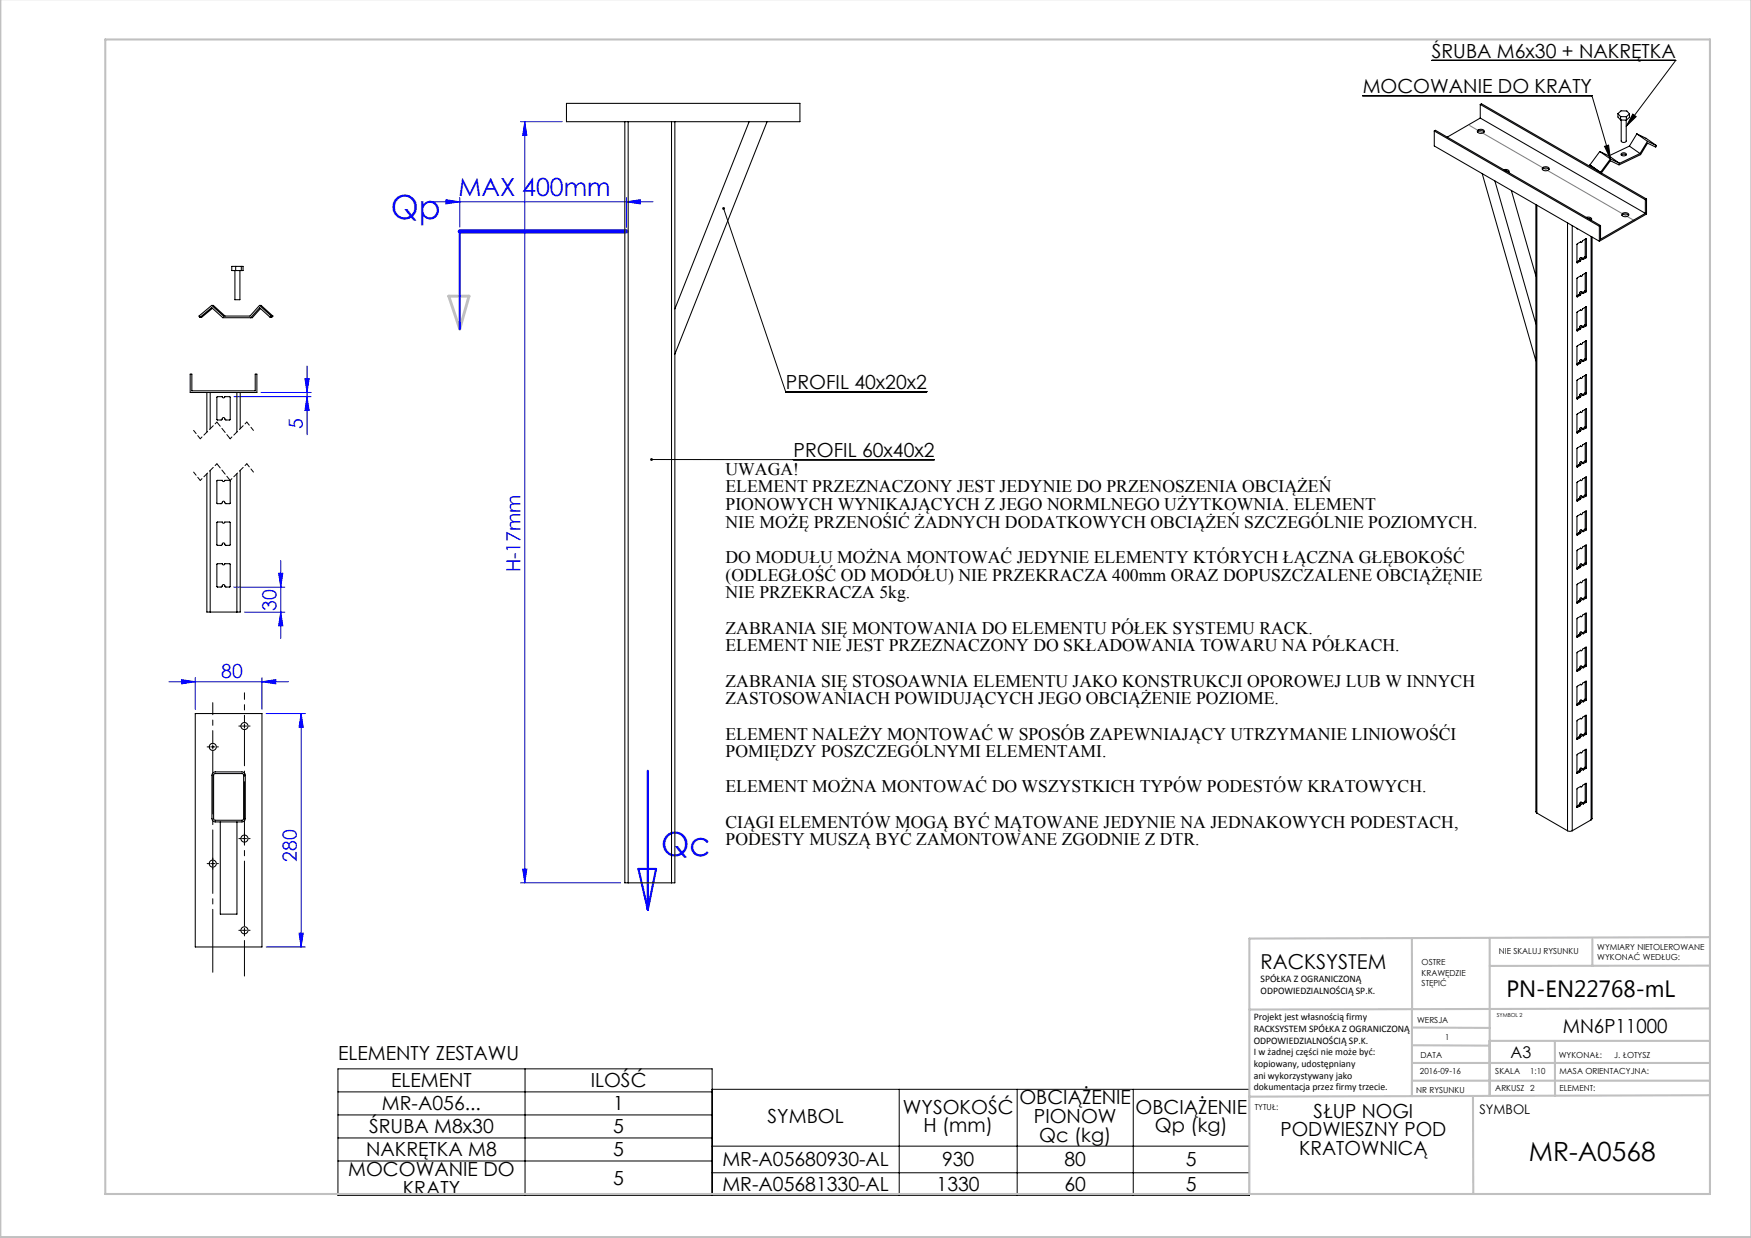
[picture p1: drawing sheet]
<svg xmlns="http://www.w3.org/2000/svg" width="420mm" height="297mm" viewBox="0 0 420 297" stroke-linecap="round" stroke-linejoin="round" font-family="sans-serif">
<g fill="none" stroke="#00f" stroke-width=".24">
<path d="M124.9 29.2h10M125.9 29.2v182.6M125.9 29.2l.5 3.3h-1zM103.9 48.4h52.7M107 47.9l3.3 .5-3.3 .5zM110.3 47.4v7.1M150.3 48.4l3.3-.5v1zM150.3 47.4v7.1M56.1 95.2h18.5M62.6 94.2h12M73.1 90.9h1.1l-.6 3.3zM73.6 95.2l.6 3.3h-1.1z"/>
<path d="M73.6 87.8v16.5M66.8 137.5h1l-.5 3.3zM67.3 134.5v18.7M56.1 140.8h12.2M58.6 146.8h9.7M67.3 146.8l.5 3.3h-1zM40.5 163.6h28.7M43.5 163l3.3 .6-3.3 .5zM46.8 162.6v7.6M62.8 163.6l3.3-.6v1.1zM62.8 162.6v7.6M63.8 171.2h9.4"/>
<path d="M72.2 171.2l.5 3.3h-1zM72.2 171.2v56M124.9 211.8h24M125.4 208.5h1l-.5 3.3zM63.8 227.2h9.4M71.7 223.9h1l-.5 3.3z"/>
</g>
<g fill="none" stroke="#000" stroke-width=".24">
<path d="M343.4 14.5h58.5l-11.8 15.8M326.8 22.9h55l4.5 15.2M384.9 35.1l.9-.3 .5 3.3zM391.6 27.4l.9 .6-2.4 2.3zM173.6 50l14.9 44h33.8M156.3 110.2l67.9 .1M50.5 179.2h1M51 178.7v1M58.1 174.2h1M58.6 173.7v1M50.5 207.2h1M51 206.7v1"/>
<path d="M58.1 201.2h1M58.6 200.7v1M58.1 223.2h1M58.6 222.7v1M125.9 256.4v30.4M81.1 261.9h89.7M81.1 267.5h89.7M81.1 273h89.7M81.1 278.5h89.7M170.8 275h128.9M215.7 261.3v25.5M244 261.3v25.5"/>
<path d="M271.8 261.3v25.5M170.8 286.8v-25.5h128.9v25.5h-218.6v-30.4h89.7v30.4M170.8 281.4h128.9"/>
</g>
<g fill="none" stroke="#000" stroke-width=".24" stroke-dasharray="15.2 1.3 1.3 1.3">
<path d="M50 179.2h-.3M52 179.2h.4M57.6 174.2h-.3M59.6 174.2h.4M50 207.2h-.3M51 206.2v-.4M51 208.2v.3M52 207.2h.4M57.6 201.2h-.3M58.6 200.2v-.4M58.6 202.2v.3M59.6 201.2h.4"/>
<path d="M57.6 223.2h-.3M58.6 222.2v-.4M58.6 224.2v.3M59.6 223.2h.4"/>
</g>
<path d="M51 178.2v-9.6" fill="none" stroke="#000" stroke-width=".24" stroke-dasharray="15.2 1.3 1.3 1.3" stroke-dashoffset="12.3"/>
<path d="M51 180.2v53.1" fill="none" stroke="#000" stroke-width=".24" stroke-dasharray="15.2 1.3 1.3 1.3" stroke-dashoffset=".1"/>
<path d="M58.6 173.2v-7" fill="none" stroke="#000" stroke-width=".24" stroke-dasharray="15.2 1.3 1.3 1.3" stroke-dashoffset="13.7"/>
<path d="M58.6 175.2v59" fill="none" stroke="#000" stroke-width=".24" stroke-dasharray="15.2 1.3 1.3 1.3" stroke-dashoffset="6.7"/>
<path d="M48 115.3l-1.6-2M48 105.3l-1.6-2M60.8 113.3l-1.6-2M60.8 103.3l-1.6-2" fill="none" stroke="#000" stroke-width=".24" stroke-dasharray="1.3 .6" stroke-dashoffset=".3"/>
<path d="M52 111.3l-4 4M52 101.3l-4 4M59.2 111.3l-4 4M59.2 101.3l-4 4" fill="none" stroke="#000" stroke-width=".24" stroke-dasharray="1.3 .6" stroke-dashoffset=".7"/>
<path d="M55.2 115.3l-3.2-4M55.2 105.3l-3.2-4" fill="none" stroke="#000" stroke-width=".24" stroke-dasharray="1.3 .6"/>
<g fill="none" stroke="#c0c0c0" stroke-width=".5">
<path d="M.1 -.1v296.9h419.9M25.2 9.5h385v276.9h-385zM338.7 225.2v37.8M357.3 225v37.9v-13.2M382 225.4v6.3M410.1 224.8l-110.4 .4v61.2M410.1 231.7h-52.8M338.7 259.3h71.5M338.7 255h71.5M338.7 250.8l18.6 .1M338.7 246.5l18.6 .1M357.3 249.7h52.9"/>
<path d="M373 249.7v13.2M410.1 241.9l-110.4 .3M353.3 262.9l.1 23.5M410.2 262.7l-110.5 .4"/>
</g>
<path d="M107.6 71.1h4.9l-2.2 7.8z" fill="none" stroke="#c0c0c0" stroke-width=".7"/>
<path d="M110.3 55.5v23.4M155.4 184.9v33.3M153.1 208.4h4.3l-2 9.8z" fill="none" stroke="#00f" stroke-width=".5"/>
<path d="M110.3 55.5h40" fill="none" stroke="#00f" stroke-width="1"/>
<path d="M352.5 30.1l39.6 22.9" fill="none" stroke="#808080" stroke-width=".25"/>
<path d="M173.3 49.8a.34 .34 0 0 0 .1 .5 .34 .34 0 0 0 .5-.3 .34 .34 0 0 0-.4-.3l.1 .3-.1-.3zM156 110l-.1 .2h.4h-.4a.34 .34 0 0 0 .5 .4 .34 .34 0 0 0 .2-.5 .34 .34 0 0 0-.6-.1z" fill="#000"/>
<g fill="#00f">
<path d="M150.3 48.4l3.3-.5v1zM107 47.9l3.3 .5-3.3 .5z"/>
<path d="M73.6 95.2l.6 3.3h-1.1zM73.1 90.9h1.1l-.6 3.3z"/>
<path d="M71.7 223.9h1l-.5 3.3zM72.2 171.2l.5 3.3h-1z"/>
<path d="M67.3 146.8l.5 3.3h-1zM66.8 137.5h1l-.5 3.3z"/>
<path d="M125.9 29.2l.5 3.3h-1zM125.4 208.5h1l-.5 3.3z"/>
<path d="M43.5 163l3.3 .6-3.3 .5zM62.8 163.6l3.3-.6v1.1z"/>
</g>
<path d="M391.6 27.4l.9 .6-2.4 2.3zM384.9 35.1l.9-.3 .5 3.3z" fill="#000"/>
<g fill="none" stroke="#000" stroke-width=".25">
<path d="M135.9 24.8h56v4.4h-56zM149.9 29.2v182.6h.8M150.7 29.2v182.6M161.1 29.2v182.6M161.9 29.2v182.6h-.8M179.7 29.2l-17.8 44.9M184 29.2l-22.1 55.8M344 31.4l39.6 22.9M344 31.4l.3-.1 39.6 22.8M344 31.4v3.6l39.6 22.9M354.4 31.7a1.13 1.13 0 0 1 1.6 0M354.4 31.3a.89 .89 0 0 1 .9-.3 .89 .89 0 0 1 .7 .7 .96 .96 0 0 1-1.6-.3z"/>
<path d="M355.1 25.1l.2-.2 28.7 16.6M355.1 28.3l-8 4.6M355.1 28.3l39.6 22.9M355.1 25.1v3.2M355.1 25.1l39.6 22.8M381.4 39.6l2.5 1.7M381.4 39.6l2.7 1.9M383.7 36.3l2.6 1.8M383.7 36.3l-2.3 3.3M383.7 36.3l2.2 1.1M385.9 37.4l2.6 1.8M386.3 38.1l-2.4 3.2"/>
<path d="M386.3 38.1l2.2 1.1M388.1 27.3l.6 .7M388.1 27.3l.7-.7h1.4l.7 .7M388.1 27.3v.8l.6 .7M388.7 28h1.4M388.7 28.8h1.4M388.7 28v.8M388.9 28.8v5a.69 .69 0 0 0 1.2 0v-5M388.9 37.2a.91 .91 0 0 1 1.2 0M388.9 36.8a.64 .64 0 0 1 .7-.2 .64 .64 0 0 1 .4 .6 .71 .71 0 0 1-1.2-.3zM390.1 28v.8M390.8 35.1l2.6 1.7"/>
<path d="M390.8 35.1l-4.9 2.3M390.9 27.3l-.8 .7M390.9 27.3v.8l-.8 .7M392.6 32.1l2.6 1.8M392.6 32.1l-1.8 3M392.6 32.1l2.2 1.1 2.5 1.7M393.4 36.8l-4.9 2.4M395.2 33.9l-1.8 2.9M395.2 33.9l2.1 1M397.3 34.9l-.2 .4-1.9-1-1.7 2.8-5.2 2.5-2-1-2.2 2.9M355.5 41.7l12.9 44.9M358.6 43.4l9.8 34.3"/>
<path d="M360.7 40.7a.71 .71 0 0 1 .8-.1 .71 .71 0 0 1 .4 .8M361.1 41l.8 .3M361.2 41h.1M362.5 45.7l5.9 20.5M368.4 49.1v145.6l.2 .4M368.6 49.2v145.9M370 40.7a1.13 1.13 0 0 1 1.6 0M370 40.3a.89 .89 0 0 1 .9-.3 .89 .89 0 0 1 .7 .6 .96 .96 0 0 1-1.7-.2zM376 53.5v145.8M377.1 54.1v145.2M378.3 54.8l.1 .1M379.1 58.1h.1"/>
<path d="M380.2 57.4v4.1M380.4 57.3h.1M380.4 57.3l-.8 .5-.2 .3-.2-.1-.9 .6v4.4M380.5 52.2a.71 .71 0 0 1 .8-.1 .71 .71 0 0 1 .4 .7M380.5 57.3v4.4M380.9 52.4l.8 .3M381.6 52.6v.2M381.6 56.7v140M381.9 56.9v139.5l-.3 .3M383.6 54.3v3.6M383.9 41.3l.2 .2M383.9 54.1l-.3 .2"/>
<path d="M384.1 41.5l10.8 6.3M389 51.7a1.13 1.13 0 0 1 1.7 0M389.1 51.3a.89 .89 0 0 1 .9-.3 .89 .89 0 0 1 .7 .7 .96 .96 0 0 1-1.7-.3zM394.7 51.2l-10.8 6.2v-3.3M394.7 47.9v3.3M394.9 47.8l-.2 .1M394.9 47.8v3.5l-11.3 6.6M50.8 73.3l-3.1 2.5 .3 .3M50.8 73.3l2.8 2.5h6.4l2.3-2.5M50.8 73.3h.4l2.8 2.5M51 74l-2.6 2.1h-.4M55.6 63.9h2.7v1h-2.7z"/>
<path d="M56.3 64.9v7h1.2v-7M56.5 63.9v1M57.9 63.9v1M62.3 73.3l2.8 2.5M62.3 73.3h.3l2.9 2.5M62.5 74l-2 2.2h-7.1l-2.6-2.4-2.8 2.3M64.8 76.1l-2.5-2.3-2.2 2.4M65.1 75.8h.4M65.1 75.8l-.3 .3M65.5 75.8l-.3 .3h-.4M378.3 79.3l.1 .1M378.3 71.2h.1"/>
<path d="M378.3 63h.1M378.7 62.5l.3 .2M378.7 62.5l-.4 .3M378.7 70.7l.3 .2M378.7 70.7l-.4 .2M378.7 78.9l.3 .1M378.7 78.9l-.4 .2M378.9 62.2l-.2 .3M378.9 70.3l-.2 .4M378.9 78.5l-.2 .4M378.9 62.2l.3 .1M378.9 62.2h.1"/>
<path d="M378.9 70.3h.1M378.9 78.5h.1M378.9 70.3l.3 .2M378.9 78.5l.3 .2M379 79l-.6 .4M379 70.9l-.6 .3M379 62.7l-.6 .3M379.1 66.2l.1 .1M379.1 74.4l.1 .1M379.2 78.7l-.2 .3M379.2 70.5l-.2 .4M379.2 62.3l-.2 .4"/>
<path d="M379.2 70.5h.1M379.2 78.7h.1M379.5 61.9l-.3-.1-.3 .4M379.5 70.1l-.3-.2-.3 .4M379.5 78.3l-.3-.2-.3 .4M379.6 78.4l-.2-.1-.2 .4M379.6 78.4l.2 .1M379.6 70.3l-.2-.2-.2 .4M379.6 70.3l.2 .1M379.6 62.1l-.2-.1-.2 .3M379.6 62.1l.2 .1M379.6 78.4h.1"/>
<path d="M380.1 61.7l-.5 .3M380.1 61.7l.3 .2M380.1 69.9l-.5 .3M380.1 69.9l.3 .1M380.1 78l.3 .2M380.1 78l-.5 .3M380.2 61.5l-.1 .2M380.2 69.7l-.1 .2M380.2 77.9l-.1 .1M380.2 61.5l.3 .2M380.2 65.6v4.1M380.2 73.7v4.2"/>
<path d="M380.2 69.7l.3 .1M380.2 77.9l.3 .1M380.4 73.6l.1 .1M380.4 73.6l-.8 .5-.2 .4-.2-.2-.9 .6v4.4M380.4 65.4l.1 .1M380.4 65.4l-.8 .5-.2 .4-.2-.1-.9 .5v4.5M380.4 78.2l-.6 .3M380.4 70l-.6 .4M380.4 61.9l-.6 .3M380.5 78l-.1 .2M380.5 69.8l-.1 .2M380.5 61.7l-.1 .2"/>
<path d="M380.5 65.5v4.3M380.5 73.7v4.3M45.6 89.8h.4v4h15.2v-4h.4v4.4h-16zM49.6 94.2v9.5M50.4 94.2v8.7M52.1 95.2h1.2a.3 .3 0 0 0 .3 .3 .3 .3 0 0 0 .3-.3h1.2l.1 .1v5.3l-1.2 .1a.4 .4 0 0 0-.4-.5 .4 .4 0 0 0-.4 .5l-1.2-.1zM56.8 94.2v9.4M57.6 94.2v8.6M378.3 95.7h.1M378.3 87.5h.1M378.7 87l.3 .2M378.7 87l-.4 .3"/>
<path d="M378.7 95.2l.3 .1M378.7 95.2l-.4 .2M378.9 86.7l-.2 .3M378.9 94.8l-.2 .4M378.9 86.7h.1M378.9 86.7l.3 .1M378.9 94.8l.3 .2M379 95.3l-.6 .4M379 87.2l-.6 .3M379.1 82.5l.1 .1M379.1 90.7l.1 .1M379.1 98.9l.1 .1"/>
<path d="M379.2 95l-.2 .3M379.2 86.8l-.2 .4M379.2 86.8h.1M379.2 95h.1M379.5 86.4l-.3-.1-.3 .4M379.5 94.6l-.3-.2-.3 .4M379.6 94.7l-.2-.1-.2 .4M379.6 94.8l.2 .1M379.6 86.6l-.2-.1-.2 .3M379.6 86.6l.2 .1M379.6 86.6h.1M379.6 94.7v.1"/>
<path d="M380.1 86.2l.3 .2M380.1 86.2l-.5 .3M380.1 94.4l.3 .1M380.1 94.4l-.5 .3M380.2 86l-.1 .2M380.2 94.2l-.1 .2M380.2 81.9v4.1M380.2 90.1v4.1M380.2 98.2v4.1M380.2 86l.3 .2M380.2 94.2l.3 .1M380.4 98.1l.1 .1"/>
<path d="M380.4 98.1l-.8 .5-.2 .4-.2-.2-.9 .6v4.4M380.4 89.9l.1 .1M380.4 89.9l-.8 .5-.2 .4-.2-.1-.9 .5v4.5M380.4 81.8h.1M380.4 81.8l-.8 .5-.2 .3-.2-.1-.9 .6v4.4M380.4 94.5l-.6 .4M380.4 86.4l-.6 .3M380.5 94.3l-.1 .2M380.5 86.2l-.1 .2M380.5 81.8v4.4M380.5 90v4.3M380.5 98.2v4.3"/>
<path d="M49.6 113.7v33.1h.8M50.4 112.9v33.9M55.1 105.2l.1 .1M56.8 113.6v33.2M57.6 112.8v34h-.8M378.3 112h.1M378.3 103.8l.1 .1M378.7 103.4l.3 .1M378.7 103.4l-.4 .2M378.7 111.5l.3 .2M378.7 111.5l-.4 .3M378.7 119.7l.3 .1"/>
<path d="M378.7 119.7l-.4 .2M378.9 103l-.2 .4M378.9 111.2l-.2 .3M378.9 119.3l-.2 .4M378.9 103h.1M378.9 111.2h.1M378.9 119.3h.1M378.9 103l.3 .2M378.9 111.2l.3 .1M378.9 119.3l.3 .2M379 119.8l-.6 .4M379 111.7l-.6 .3"/>
<path d="M379 103.5l-.6 .4M379.1 107l.1 .1M379.1 115.2l.1 .1M379.2 119.5l-.2 .3M379.2 111.3l-.2 .4M379.2 103.2l-.2 .3M379.2 119.5h.1M379.5 102.8l-.3-.2-.3 .4M379.5 110.9l-.3-.1-.3 .4M379.5 119.1l-.3-.2-.3 .4M379.6 119.3l-.2-.2-.2 .4M379.6 119.3l.2 .1"/>
<path d="M379.6 111.1l-.2-.1-.2 .3M379.6 111.1l.2 .1M379.6 102.9l-.2-.1-.2 .4M379.6 102.9l.2 .1M379.6 102.9h.1M380.1 102.5l.3 .2M380.1 102.5l-.5 .3M380.1 110.7l.3 .1M380.1 110.7l-.5 .3M380.1 118.8l.3 .2M380.1 118.8l-.5 .4M380.2 102.3l-.1 .2"/>
<path d="M380.2 110.5l-.1 .2M380.2 118.7l-.1 .1M380.2 106.4v4.1M380.2 114.5v4.2M380.2 102.3l.3 .2M380.2 110.5l.3 .2M380.2 118.7l.3 .1M380.4 114.4l.1 .1M380.4 114.4l-.8 .5-.2 .4-.2-.1-.9 .5v4.4M380.4 106.3h.1M380.4 106.3l-.8 .4-.2 .4-.2-.1-.9 .6v4.4M380.4 119l-.6 .4"/>
<path d="M380.4 110.8l-.6 .4M380.4 102.7l-.6 .3M380.5 118.8l-.1 .2M380.5 110.7l-.1 .1M380.5 102.5l-.1 .2M380.5 106.3v4.4M380.5 114.5v4.3M53.3 130.5a.3 .3 0 0 1 .3-.3 .3 .3 0 0 1 .3 .3M53.3 130.6l-.2 .2-1.1-.1v-5.4l1.3-.1a.3 .3 0 0 0 .3 .3 .3 .3 0 0 0 .3-.3l1.3 .1v5.4l-1.1 .1-.2-.2M53.3 120.5a.3 .3 0 0 1 .3-.3 .3 .3 0 0 1 .3 .3M53.3 120.6l-.2 .2-1.1-.1v-5.4l1.3-.1a.3 .3 0 0 0 .3 .3 .3 .3 0 0 0 .3-.3l1.3 .1v5.4l-1.1 .1-.2-.2M53.3 120.5v.1"/>
<path d="M53.3 130.5v.1M53.9 120.5v.1M53.9 130.5v.1M378.3 136.5h.1M378.3 128.3l.1 .1M378.3 120.1l.1 .1M378.7 127.8l.3 .2M378.7 127.8l-.4 .3M378.7 136l.3 .2M378.7 136l-.4 .3M378.9 127.5l-.2 .3M378.9 135.7l-.2 .3"/>
<path d="M378.9 127.5h.1M378.9 135.7h.1M378.9 127.5l.3 .2M378.9 135.7l.3 .1M379 136.2l-.6 .3M379 128l-.6 .4M379.1 123.4l.1 .1M379.1 131.5l.1 .1M379.1 139.7l.1 .1M379.2 135.8l-.2 .4M379.2 127.7l-.2 .3M379.2 127.7h.1"/>
<path d="M379.2 135.8h.1M379.5 127.3l-.3-.2-.3 .4M379.5 135.4l-.3-.1-.3 .4M379.6 135.6l-.2-.2-.2 .4M379.6 135.6l.2 .1M379.6 127.4l-.2-.1-.2 .4M379.6 127.4l.2 .1M379.6 127.4h.1M379.6 135.6h.1M380.1 127l.3 .2M380.1 127l-.5 .3M380.1 135.2l.3 .1"/>
<path d="M380.1 135.2l-.5 .3M380.2 126.8l-.1 .2M380.2 135l-.1 .2M380.2 122.7v4.1M380.2 130.9v4.1M380.2 139v4.2M380.2 126.8l.3 .2M380.2 135l.3 .2M380.4 138.9l.1 .1M380.4 138.9l-.8 .5-.2 .4-.2-.1-.9 .5v4.4M380.4 130.8h.1M380.4 130.8l-.8 .4-.2 .4-.2-.1-.9 .6v4.4"/>
<path d="M380.4 122.6l.1 .1M380.4 122.6l-.8 .5-.2 .3-.2-.1-.9 .6v4.4M380.4 135.3l-.6 .4M380.4 127.2l-.6 .3M380.5 135.2l-.1 .1M380.5 127l-.1 .2M380.5 122.7v4.3M380.5 130.8v4.4M380.5 139v4.3M50.4 146.8h6.4M53.3 140.5a.3 .3 0 0 1 .3-.3 .3 .3 0 0 1 .3 .3M53.3 140.6l-.2 .2-1.1-.1v-5.4l1.3-.1a.3 .3 0 0 0 .3 .3 .3 .3 0 0 0 .3-.3l1.3 .1v5.4l-1.1 .1-.2-.2"/>
<path d="M53.3 140.5v.1M53.9 140.5v.1M378.3 152.8l.1 .1M378.3 144.6l.1 .1M378.7 144.2l.3 .1M378.7 144.2l-.4 .2M378.7 152.3l.3 .2M378.7 152.3l-.4 .3M378.9 143.8l-.2 .4M378.9 152l-.2 .3M378.9 152h.1M378.9 143.8l.3 .2"/>
<path d="M378.9 152l.3 .2M379 152.5l-.6 .4M379 144.3l-.6 .4M379.1 147.9l.1 .1M379.1 156l.1 .1M379.2 152.2l-.2 .3M379.2 144l-.2 .3M379.2 144h.1M379.5 143.6l-.3-.2-.3 .4M379.5 151.8l-.3-.2-.3 .4M379.5 159.9l-.3-.1-.3 .4M379.6 151.9l-.2-.1-.2 .4"/>
<path d="M379.6 151.9l.2 .1M379.6 143.7l-.2-.1-.2 .4M379.6 143.8l.2 .1M379.6 143.7v.1M379.6 151.9h.1M380.1 143.3l.3 .2M380.1 143.3l-.5 .4M380.1 151.5l.3 .2M380.1 151.5l-.5 .3M380.1 159.7l-.5 .3M380.1 159.7l.3 .1M380.2 143.2l-.1 .1"/>
<path d="M380.2 151.3l-.1 .2M380.2 159.5l-.1 .2M380.2 147.2v4.1M380.2 155.4v4.1M380.2 143.2l.3 .1M380.2 151.3l.3 .2M380.2 159.5l.3 .2M380.4 155.3h.1M380.4 155.3l-.8 .4-.2 .4-.2-.1-.9 .6v4.4M380.4 147.1l.1 .1M380.4 147.1l-.8 .5-.2 .3-.2-.1-.9 .6v4.4M380.4 159.8l-.6 .4"/>
<path d="M380.4 151.7l-.6 .3M380.4 143.5l-.6 .4M380.5 159.7l-.1 .1M380.5 151.5l-.1 .2M380.5 143.3l-.1 .2M380.5 147.2v4.3M380.5 155.3v4.4M46.8 171.2h16v56h-16zM378.3 177.3l.1 .1M378.3 169.1l.1 .1M378.3 161h.1M378.7 160.5l.3 .2"/>
<path d="M378.7 160.5l-.4 .3M378.7 168.7l.3 .1M378.7 168.7l-.4 .2M378.7 176.8l.3 .2M378.7 176.8l-.4 .3M378.9 160.2l-.2 .3M378.9 168.3l-.2 .4M378.9 176.5l-.2 .3M378.9 160.2h.1M378.9 168.3h.1M378.9 176.5h.1M378.9 160.2l.3 .1"/>
<path d="M378.9 168.3l.3 .2M378.9 176.5l.3 .2M379 177l-.6 .4M379 168.8l-.6 .4M379 160.7l-.6 .3M379.1 164.2l.1 .1M379.1 172.4l.1 .1M379.2 176.7l-.2 .3M379.2 168.5l-.2 .3M379.2 160.3l-.2 .4M379.2 168.5h.1M379.2 176.6v.1"/>
<path d="M379.5 168.1l-.3-.2-.3 .4M379.5 176.3l-.3-.2-.3 .4M379.6 176.4l-.2-.1-.2 .3M379.6 176.4l.2 .1M379.6 168.2l-.2-.1-.2 .4M379.6 168.3l.2 .1M379.6 160.1l-.2-.2-.2 .4M379.6 160.1l.2 .1M379.6 168.2v.1M379.6 176.4h.1M380.1 167.8l-.5 .4M380.1 167.8l.3 .2"/>
<path d="M380.1 176l-.5 .3M380.1 176l.3 .2M380.2 167.7l-.1 .1M380.2 175.8l-.1 .2M380.2 163.5v4.2M380.2 171.7v4.1M380.2 179.9v4.1M380.2 167.7l.3 .1M380.2 175.8l.3 .2M380.4 179.8h.1M380.4 179.8l-.8 .4-.2 .4-.2-.1-.9 .6v4.4M380.4 171.6l.1 .1"/>
<path d="M380.4 171.6l-.8 .5-.2 .3-.2-.1-.9 .6v4.4M380.4 163.4l.1 .1M380.4 163.4l-.8 .5-.2 .4-.2-.1-.9 .5v4.4M380.4 176.2l-.6 .3M380.4 168l-.6 .4M380.5 176l-.1 .2M380.5 167.8l-.1 .2M380.5 163.5v4.3M380.5 171.7v4.3M380.5 179.8v4.4M51.1 185.4l.5-.2h6.4a.8 .8 0 0 1 .8 .8v10.4a.8 .8 0 0 1-.8 .8h-6.4a.8 .8 0 0 1-.8-.8v-10.4zM51.4 185.7l6.6-.1 .4 .2v10.6l-.1 .3-6.7 .1-.3-.2z"/>
<path d="M52.8 197.2v22.1h4v-22.1M368.6 195.1l7.4 4.2M376 199.3l.6 .1 .5-.1M378.3 193.6l.1 .1M378.3 185.5h.1M378.7 185l.3 .2M378.7 185l-.4 .3M378.7 193.2l.3 .1M378.7 193.2l-.4 .2M378.9 184.7l-.2 .3M378.9 192.8l-.2 .4M378.9 184.6v.1"/>
<path d="M378.9 184.6l.3 .2M378.9 192.8l.3 .2M379 193.3l-.6 .4M379 185.2l-.6 .3M379.1 180.5l.1 .1M379.1 188.7l.1 .1M379.2 193l-.2 .3M379.2 184.8l-.2 .4M379.2 184.8h.1M379.2 193h.1M379.5 184.4l-.3-.1-.3 .3M379.5 192.6l-.3-.2-.3 .4"/>
<path d="M379.6 192.7l-.2-.1-.2 .4M379.6 192.7l.2 .2M379.6 184.6l-.2-.2-.2 .4M379.6 184.6l.2 .1M379.6 184.6h.1M379.6 192.7h.1M380.1 184.2l.3 .1M380.1 184.2l-.5 .3M380.1 192.3l-.5 .4M380.1 192.3l.3 .2M380.2 184l-.1 .2M380.2 192.2l-.1 .1"/>
<path d="M380.2 188v4.2M380.2 184l.3 .2M380.2 192.2l.3 .1M380.4 187.9l.1 .1M380.4 187.9l-.8 .5-.2 .4-.2-.2-.9 .6v4.4M380.4 192.5l-.6 .4M380.4 184.3l-.6 .4M380.5 192.3l-.1 .2M380.5 184.2l-.1 .1M380.5 188v4.3M381.6 196.7l-4.5 2.6M150.7 211.8h10.4"/>
<circle cx="51" cy="179.2" r=".85"/>
<circle cx="58.6" cy="174.2" r=".85"/>
<circle cx="51" cy="207.2" r=".85"/>
<circle cx="58.6" cy="201.2" r=".85"/>
<circle cx="58.6" cy="223.2" r=".85"/>
</g>
<g font-size="8" fill="#00f">
<text x="93.7" y="52.4">Qp</text>
<text x="158.6" y="205.4">Qc</text>
</g>
<text font-size="6.3" x="366.7" y="278.5">MR-A0568</text>
<text font-size="6" fill="#00f" x="110" y="47.1">MAX 400mm</text>
<text font-size="5.6" x="361.3" y="239.1">PN-EN22768-mL</text>
<text font-size="4.9" x="302.4" y="232.4">RACKSYSTEM</text>
<g font-size="4.7">
<text x="343.4" y="13.8">ŚRUBA M6x30 + NAKRĘTKA</text>
<text x="326.9" y="22.3">MOCOWANIE DO KRATY</text>
<text x="188.5" y="93.4">PROFIL 40x20x2</text>
<text x="190.4" y="109.7">PROFIL 60x40x2</text>
<text x="374.9" y="247.8">MN6P11000</text>
<text x="81.1" y="254.3">ELEMENTY ZESTAWU</text>
<text x="93.8" y="260.9">ELEMENT</text>
<text x="141.7" y="260.9">ILOŚĆ</text>
<text x="91.6" y="266.4">MR-A056...</text>
<text x="147.1" y="266.4">1</text>
<text x="184.1" y="269.4">SYMBOL</text>
<text x="216.6" y="267.1">WYSOKOŚĆ</text>
<text x="244.5" y="264.9">OBCIĄŻENIE</text>
<text x="248" y="269.4">PIONOW</text>
<text x="272.4" y="267.1">OBCIĄŻENIE</text>
<text x="315.1" y="268.1">SŁUP NOGI</text>
<text x="88.5" y="271.9">ŚRUBA M8x30</text>
<text x="147.1" y="271.9">5</text>
<text x="221.5" y="271.7">H (mm)</text>
<text x="249.3" y="273.9">Qc (kg)</text>
<text x="277" y="271.7">Qp (kg)</text>
<text x="307.1" y="272.6">PODWIESZNY POD</text>
<text x="87.8" y="277.4">NAKRĘTKA M8</text>
<text x="147.1" y="277.4">5</text>
<text x="173.3" y="279.8">MR-A05680930-AL</text>
<text x="226" y="279.8">930</text>
<text x="255.3" y="279.8">80</text>
<text x="284.5" y="279.8">5</text>
<text x="311.7" y="277.1">KRATOWNICĄ</text>
<text x="83.5" y="282.1">MOCOWANIE DO</text>
<text x="96.6" y="286.6">KRATY</text>
<text x="147.1" y="284.3">5</text>
<text x="173.3" y="285.7">MR-A05681330-AL</text>
<text x="224.7" y="285.7">1330</text>
<text x="255.3" y="285.7">60</text>
<text x="284.5" y="285.7">5</text>
</g>
<g font-size="4.7" fill="#00f">
<text x="72.6" y="103" transform="rotate(-90 72.6 103)">5</text>
<text x="124.9" y="137.3" transform="rotate(-90 124.9 137.3)">H-17mm</text>
<text x="66.3" y="146.5" transform="rotate(-90 66.3 146.5)">30</text>
<text x="53.1" y="162.5">80</text>
<text x="71.2" y="206.7" transform="rotate(-90 71.2 206.7)">280</text>
</g>
<g font-size="4.2">
<text x="174" y="113.9">UWAGA!</text>
<text x="174" y="118.1">ELEMENT PRZEZNACZONY JEST JEDYNIE DO PRZENOSZENIA OBCIĄŻEŃ</text>
<text x="174" y="122.4">PIONOWYCH WYNIKAJĄCYCH Z JEGO NORMLNEGO UŻYTKOWNIA. ELEMENT</text>
<text x="174" y="126.6">NIE MOŻĘ PRZENOŚIĆ ŻADNYCH DODATKOWYCH OBCIĄŻEŃ SZCZEGÓLNIE POZIOMYCH.</text>
<text x="174" y="135.1">DO MODUŁU MOŻNA MONTOWAĆ JEDYNIE ELEMENTY KTÓRYCH ŁĄCZNA GŁĘBOKOŚĆ</text>
<text x="174" y="139.3">(ODLEGŁOŚĆ OD MODÓŁU) NIE PRZEKRACZA 400mm ORAZ DOPUSZCZALENE OBCIĄŻĘNIE</text>
<text x="174" y="143.5">NIE PRZEKRACZA 5kg.</text>
<text x="174" y="152">ZABRANIA SIĘ MONTOWANIA DO ELEMENTU PÓŁEK SYSTEMU RACK.</text>
<text x="174" y="156.2">ELEMENT NIE JEST PRZEZNACZONY DO SKŁADOWANIA TOWARU NA PÓŁKACH.</text>
<text x="174" y="164.7">ZABRANIA SIĘ STOSOAWNIA ELEMENTU JAKO KONSTRUKCJI OPOROWEJ LUB W INNYCH</text>
<text x="174" y="168.9">ZASTOSOWANIACH POWIDUJĄCYCH JEGO OBCIĄŻENIE POZIOME.</text>
<text x="174" y="177.4">ELEMENT NALEŻY MONTOWAĆ W SPOSÓB ZAPEWNIAJĄCY UTRZYMANIE LINIOWOŚĆI</text>
<text x="174" y="181.6">POMIĘDZY POSZCZEGÓLNYMI ELEMENTAMI.</text>
<text x="174" y="190.1">ELEMENT MOŻNA MONTOWAĆ DO WSZYSTKICH TYPÓW PODESTÓW KRATOWYCH.</text>
<text x="174" y="198.6">CIĄGI ELEMENTÓW MOGĄ BYĆ MĄTOWANE JEDYNIE NA JEDNAKOWYCH PODESTACH,</text>
<text x="174" y="202.8">PODESTY MUSZĄ BYĆ ZAMONTOWANE ZGODNIE Z DTR.</text>
</g>
<text font-size="3.9" x="362.3" y="253.8">A3</text>
<text font-size="3.2" x="354.9" y="267.2">SYMBOL</text>
<g font-size="2.4">
<text x="302.4" y="235.6">SPÓŁKA Z OGRANICZONĄ</text>
<text x="302.4" y="238.4">ODPOWIEDZIALNOŚCIĄ SP.K.</text>
<text x="300.7" y="244.7">Projekt jest własnością firmy</text>
<text x="300.7" y="247.5">RACKSYSTEM SPÓŁKA Z OGRANICZONĄ</text>
<text x="300.7" y="250.3">ODPOWIEDZIALNOŚCIĄ SP.K.</text>
<text x="300.7" y="253.1">I w żadnej części nie może być:</text>
<text x="300.7" y="256">kopiowany, udostępniany</text>
<text x="300.7" y="258.8">ani wykorzystywany jako</text>
<text x="300.7" y="261.6">dokumentacja przez firmy trzecie.</text>
</g>
<g font-size="2">
<text x="383.1" y="227.9">WYMIARY NIETOLEROWANE</text>
<text x="341" y="231.6">OSTRE</text>
<text x="359.5" y="228.9">NIE SKALUJ RYSUNKU</text>
<text x="383.1" y="230.4">WYKONAĆ WEDŁUG:</text>
<text x="341" y="234.1">KRAWĘDZIE</text>
<text x="341" y="236.6">STĘPIĆ</text>
<text x="339.9" y="245.4">WERSJA</text>
<text x="346.6" y="249.5">1</text>
<text x="340.6" y="257.7">2016-09-16</text>
<text x="340.7" y="253.8">DATA</text>
<text x="358.7" y="257.7">SKALA</text>
<text x="367" y="257.7">1:10</text>
<text x="373.9" y="253.8">WYKONAŁ:</text>
<text x="374.1" y="257.7">MASA ORIENTACYJNA:</text>
<text x="387.2" y="253.8">J. ŁOTYSZ</text>
<text x="339.7" y="262.3">NR RYSUNKU</text>
<text x="358.7" y="261.7">ARKUSZ 2</text>
<text x="374.1" y="261.7">ELEMENT:</text>
<text x="301" y="266.4">TYTUŁ:</text>
</g>
<text font-size="1.3" x="359" y="244">SYMBOL 2</text>
</svg>
